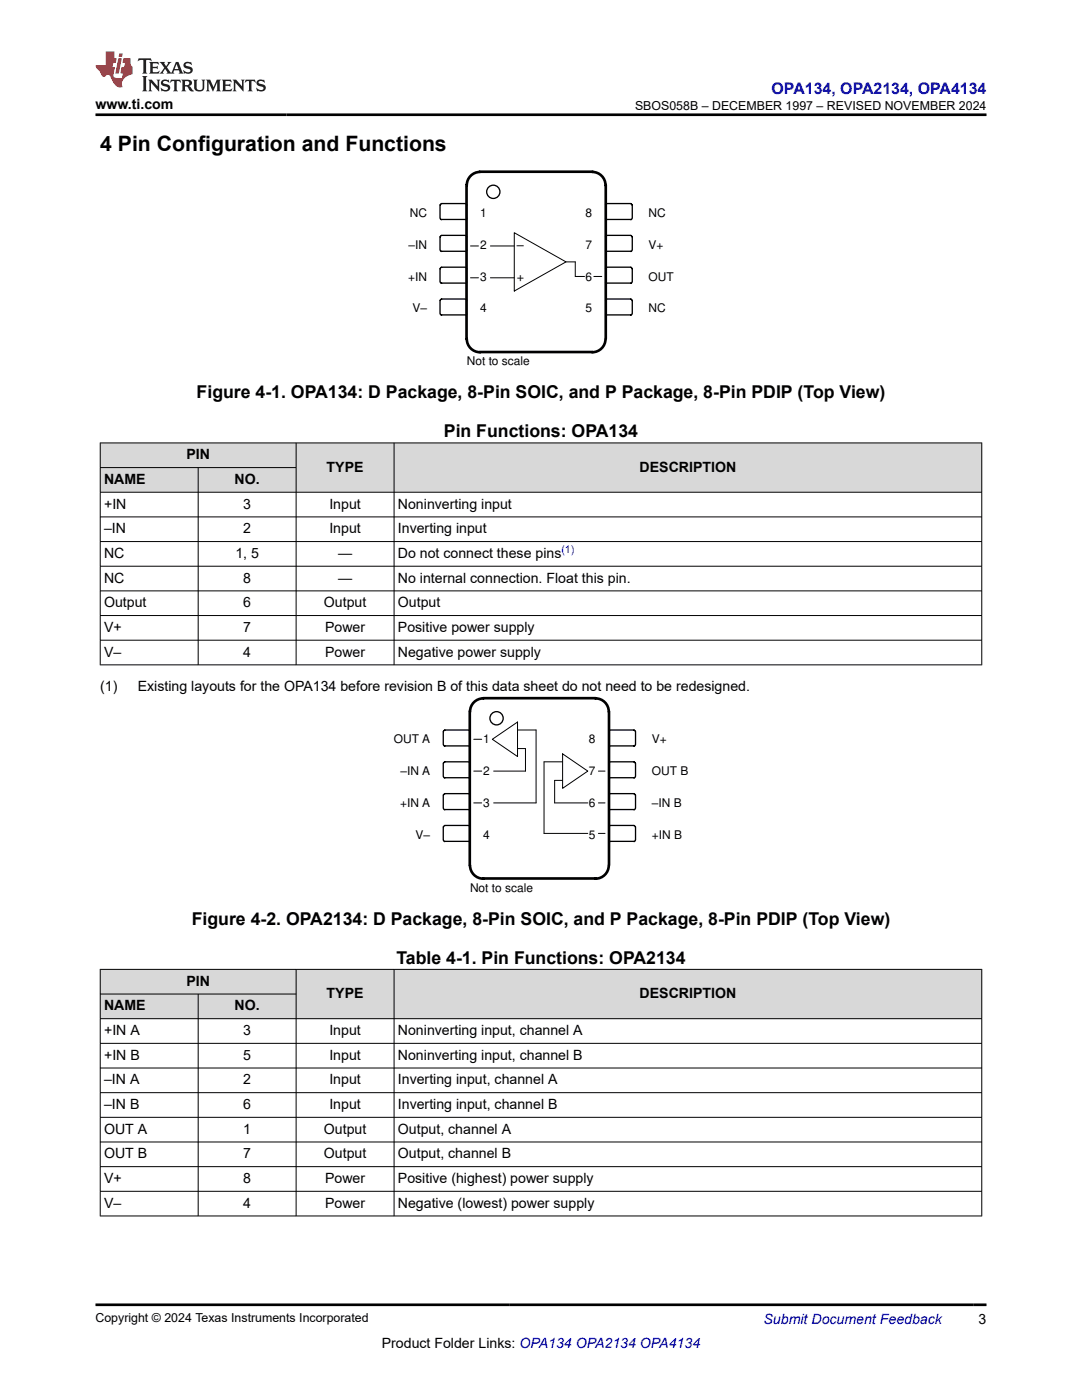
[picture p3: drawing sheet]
<svg xmlns="http://www.w3.org/2000/svg" width="216mm" height="279mm" viewBox="0 0 216 279" stroke-linecap="round" stroke-linejoin="round" font-family="sans-serif">
<path d="M93.9 55.4h1.6M93.9 49.1h1.6M97.9 55.4h4.7M97.9 49.1h4.7M102.6 46.4l10.3 5.9-10.3 5.8zM112.9 52.3h1.9v2.9h1.8M118.5 55.2h1.6" fill="none" stroke="#000" stroke-width=".2"/>
<path d="M87.9 40.8l.2-.2 4.9 .1 .1 .2v2.8l-.2 .1h-4.9l-.2-.3z" fill-rule="evenodd" fill="#fff"/>
<path d="M87.9 40.8l.2-.2 4.9 .1 .1 .2v2.8l-.2 .1h-4.9l-.2-.3z" fill="none" stroke="#000" stroke-width=".26"/>
<path d="M121 40.7l4.9-.1 .3 .3-.1 2.8-.2 .1h-4.9l-.2-.2v-2.7z" fill-rule="evenodd" fill="#fff"/>
<path d="M121 40.7l4.9-.1 .3 .3-.1 2.8-.2 .1h-4.9l-.2-.2v-2.7z" fill="none" stroke="#000" stroke-width=".26"/>
<path d="M87.9 47.1l.2-.1h4.9l.1 .3v2.8l-.2 .1h-4.9l-.2-.3z" fill-rule="evenodd" fill="#fff"/>
<path d="M87.9 47.1l.2-.1h4.9l.1 .3v2.8l-.2 .1h-4.9l-.2-.3z" fill="none" stroke="#000" stroke-width=".26"/>
<path d="M121 47h4.9l.3 .2-.1 2.9-.2 .1h-4.9l-.2-.3v-2.6z" fill-rule="evenodd" fill="#fff"/>
<path d="M121 47h4.9l.3 .2-.1 2.9-.2 .1h-4.9l-.2-.3v-2.6z" fill="none" stroke="#000" stroke-width=".26"/>
<path d="M87.9 53.5l.2-.2 4.9 .1 .1 .2v2.8l-.2 .1h-4.9l-.2-.3z" fill-rule="evenodd" fill="#fff"/>
<path d="M87.9 53.5l.2-.2 4.9 .1 .1 .2v2.8l-.2 .1h-4.9l-.2-.3z" fill="none" stroke="#000" stroke-width=".26"/>
<path d="M121 53.4l4.9-.1 .3 .3-.1 2.8-.2 .1h-4.9l-.2-.2v-2.7z" fill-rule="evenodd" fill="#fff"/>
<path d="M121 53.4l4.9-.1 .3 .3-.1 2.8-.2 .1h-4.9l-.2-.2v-2.7z" fill="none" stroke="#000" stroke-width=".26"/>
<path d="M87.9 59.8l.2-.1h4.9l.1 .3v2.8l-.2 .1h-4.9l-.2-.3z" fill-rule="evenodd" fill="#fff"/>
<path d="M87.9 59.8l.2-.1h4.9l.1 .3v2.8l-.2 .1h-4.9l-.2-.3z" fill="none" stroke="#000" stroke-width=".26"/>
<path d="M121 59.7h4.9l.3 .2-.1 2.9-.2 .1h-4.9l-.2-.3v-2.6z" fill-rule="evenodd" fill="#fff"/>
<g fill="none" stroke="#000" stroke-width=".26">
<path d="M121 59.7h4.9l.3 .2-.1 2.9-.2 .1h-4.9l-.2-.3v-2.6z"/>
<circle cx="98.4" cy="38.3" r="1.32"/>
</g>
<path d="M93.1 67.6v-30.6a2.65 2.65 0 0 1 2.7-2.7h22.4a2.65 2.65 0 0 1 2.6 2.7l.1 30.6a2.74 2.74 0 0 1-2.7 2.7h-22.4a2.65 2.65 0 0 1-2.7-2.7" fill="none" stroke="#000" stroke-width=".53"/>
<g fill="#d8d8d8">
<path d="M20 88.4h175.9v4.9h-175.9z" fill-rule="evenodd"/>
<path d="M20.1 88.5h38.9v4.8h-38.9z" fill-rule="evenodd"/>
<path d="M59.2 88.5h19.4v9.7h-19.4z" fill-rule="evenodd"/>
<path d="M78.7 88.5h117.1v9.7h-117.1z" fill-rule="evenodd"/>
<path d="M20.1 93.4h19.4v4.8h-19.4z" fill-rule="evenodd"/>
<path d="M39.6 93.4h19.4v4.8h-19.4z" fill-rule="evenodd"/>
</g>
<g fill="none" stroke="#000" stroke-width=".2">
<path d="M19.9 88.4h176.1M19.9 93.3h39.3M20 88.3v44.4M39.5 93.3v39.4M59.1 88.3v44.4M78.6 88.3v44.4M195.9 88.3v44.4M196 98.2h-176.1M19.9 103.2h176.1M19.9 108.1h176.1M19.9 113h176.1M19.9 117.9h176.1"/>
<path d="M19.9 122.8h176.1M19.9 127.8h176.1M19.9 132.7h176.1M94.5 153.9h1.6M94.5 147.5h1.6M98.2 147.5l5.1-3.4v6.9zM103.3 145.7h3.7v14.5h-8.5M103.3 149.4h1.6v4.5h-6.4M112.3 150.5l5 3.4-5 3.4zM112.3 155.7h-1.6v4.5h6.6M112.3 152h-3.7v14.3h8.7M119.4 153.9h1.3"/>
<path d="M94.5 160.2h1.6M119.4 160.2h1.3M119.4 166.3h1.3"/>
</g>
<path d="M88.5 145.9l.2-.2 5 .1 .1 .2v2.8l-.3 .1h-4.9l-.2-.3z" fill-rule="evenodd" fill="#fff"/>
<path d="M88.5 145.9l.2-.2 5 .1 .1 .2v2.8l-.3 .1h-4.9l-.2-.3z" fill="none" stroke="#000" stroke-width=".26"/>
<path d="M121.6 145.8l4.9-.1 .3 .3-.1 2.8-.2 .1h-4.9l-.1-.3v-2.6z" fill-rule="evenodd" fill="#fff"/>
<path d="M121.6 145.8l4.9-.1 .3 .3-.1 2.8-.2 .1h-4.9l-.1-.3v-2.6z" fill="none" stroke="#000" stroke-width=".26"/>
<path d="M88.5 152.2l.2-.2 5 .1 .1 .2v2.8l-.3 .2-4.9-.1-.2-.3z" fill-rule="evenodd" fill="#fff"/>
<path d="M88.5 152.2l.2-.2 5 .1 .1 .2v2.8l-.3 .2-4.9-.1-.2-.3z" fill="none" stroke="#000" stroke-width=".26"/>
<path d="M121.6 152.1l4.9-.1 .3 .3-.1 2.8-.2 .2-4.9-.1-.1-.2v-2.7z" fill-rule="evenodd" fill="#fff"/>
<path d="M121.6 152.1l4.9-.1 .3 .3-.1 2.8-.2 .2-4.9-.1-.1-.2v-2.7z" fill="none" stroke="#000" stroke-width=".26"/>
<path d="M88.5 158.6l.2-.2 5 .1 .1 .2v2.8l-.3 .1h-4.9l-.2-.3z" fill-rule="evenodd" fill="#fff"/>
<path d="M88.5 158.6l.2-.2 5 .1 .1 .2v2.8l-.3 .1h-4.9l-.2-.3z" fill="none" stroke="#000" stroke-width=".26"/>
<path d="M121.6 158.5l4.9-.1 .3 .3-.1 2.8-.2 .1h-4.9l-.1-.3v-2.6z" fill-rule="evenodd" fill="#fff"/>
<path d="M121.6 158.5l4.9-.1 .3 .3-.1 2.8-.2 .1h-4.9l-.1-.3v-2.6z" fill="none" stroke="#000" stroke-width=".26"/>
<path d="M88.5 164.9l.2-.2 5 .1 .1 .2v2.8l-.3 .2-4.9-.1-.2-.3z" fill-rule="evenodd" fill="#fff"/>
<path d="M88.5 164.9l.2-.2 5 .1 .1 .2v2.8l-.3 .2-4.9-.1-.2-.3z" fill="none" stroke="#000" stroke-width=".26"/>
<path d="M121.6 164.8l4.9-.1 .3 .3-.1 2.8-.2 .2-4.9-.1-.1-.2v-2.7z" fill-rule="evenodd" fill="#fff"/>
<g fill="none" stroke="#000" stroke-width=".26">
<path d="M121.6 164.8l4.9-.1 .3 .3-.1 2.8-.2 .2-4.9-.1-.1-.2v-2.7z"/>
<circle cx="99.1" cy="143.3" r="1.32"/>
</g>
<path d="M93.7 172.7l.1-30.7a2.65 2.65 0 0 1 2.6-2.6h22.4a2.65 2.65 0 0 1 2.7 2.6v30.7a2.74 2.74 0 0 1-2.7 2.7h-22.4a2.65 2.65 0 0 1-2.6-2.7" fill="none" stroke="#000" stroke-width=".53"/>
<g fill="#d8d8d8">
<path d="M20 193.5h175.9v4.9h-175.9z" fill-rule="evenodd"/>
<path d="M20.1 193.5h38.9v4.8h-38.9z" fill-rule="evenodd"/>
<path d="M59.2 193.5h19.4v9.7h-19.4z" fill-rule="evenodd"/>
<path d="M78.7 193.5h117.1v9.7h-117.1z" fill-rule="evenodd"/>
<path d="M20.1 198.4h19.4v4.8h-19.4z" fill-rule="evenodd"/>
<path d="M39.6 198.4h19.4v4.8h-19.4z" fill-rule="evenodd"/>
</g>
<g fill="none" stroke="#000" stroke-width=".2">
<path d="M19.9 193.5h176.1M19.9 198.4h39.3M20 193.4v49.3M39.5 198.4v44.3M59.1 193.4v49.3M78.6 193.4v49.3M195.9 193.4v49.3M19.9 203.3h176.1M19.9 208.2h176.1M19.9 213.1h176.1M19.9 218.1h176.1M19.9 223h176.1"/>
<path d="M19.9 227.9h176.1M19.9 232.8h176.1M19.9 237.8h176.1M19.9 242.7h176.1"/>
</g>
<path d="M27.7 11.6l-.2 .6 .5-.2h.6v.1v2.2l-.2 .4h1l-.2-.4v-2.2v-.1h.5l.5 .2-.1-.6zM29.8 12.4l.2 .3v1.6l-.2 .4h1.9l.1-.6a1.08 1.08 0 0 1-1.3 .2v-.7h.6l.4 .2v-.7l-.4 .2h-.6v-.5l.2-.2a1 1 0 0 1 1 .3l-.1-.5zM31.8 12.4l1 1.1-1 1.2h.9l-.2-.2 .4-.8 .5 .8-.2 .2h1.6l-.2-.2 .1-.5h1l.1 .5-.1 .2h.9l-.2-.4-.8-1.9h-.5l-1 2.1-.8-1.1 .9-1h-.8l.2 .2-.5 .6-.3-.6 .1-.2zM35.2 12.8l.4 1h-.8zM36.8 12.5a.65 .65 0 0 0-.2 .7 .65 .65 0 0 0 .6 .5l.7 .1 .1 .3a.79 .79 0 0 1-.7 .4 .79 .79 0 0 1-.7-.5l.1 .7 .2-.1a.93 .93 0 0 0 1.1 0 .93 .93 0 0 0 .4-.9 1.46 1.46 0 0 0-1.2-.6l-.1-.3a1.09 1.09 0 0 1 1.2 .2l-.2-.6-.1 .1-.6-.2zM28.4 15.2l.2 .4v2.2l-.2 .4h1l-.2-.4v-2.2l.2-.4zM29.6 15.9l.2 .4v1.5l-.2 .4h.8l-.3-.4v-1.3l1.7 1.8v-2l.2-.4h-.8l.2 .2 .1 1.1-1.2-1.3zM32.3 16a.65 .65 0 0 0-.2 .8 .65 .65 0 0 0 .7 .4l.6 .2 .1 .2a.79 .79 0 0 1-.7 .4 .79 .79 0 0 1-.7-.5l.1 .7 .2-.1a.93 .93 0 0 0 1.1 .1 .93 .93 0 0 0 .4-1 1.46 1.46 0 0 0-1.2-.5l-.1-.4a1.09 1.09 0 0 1 1.2 .2l-.2-.6-.1 .1-.6-.1zM34.1 15.9l-.1 .6a.63 .63 0 0 1 .7-.3l.1 1.6-.3 .4h1l-.2-.4v-1.6a.66 .66 0 0 1 .8 .3l-.1-.6zM36.2 15.9l.2 .4v1.5l-.2 .4h.9l-.2-.2v-.7h.5l.1 .2a.79 .79 0 0 0 1.2 .6l-1-.9a.61 .61 0 0 0 .6-.6 .61 .61 0 0 0-.5-.7zM36.9 16.2h.2a.47 .47 0 0 1 .5 .1 .47 .47 0 0 1 .1 .5l-.2 .1-.6 .1zM38.5 15.9l.2 .2a2.27 2.27 0 0 0 .4 2 1.04 1.04 0 0 0 1.7-.7v-1.3l.2-.2h-.8l.2 .4v1.1a.6 .6 0 0 1-.6 .6 .6 .6 0 0 1-.6-.6v-1.1l.3-.4zM41.1 15.9l.2 .4v1.5l-.2 .4h.7l-.2-.4v-1.4l.9 1.9 .8-1.9v1.4l-.2 .4h1l-.3-.4v-1.5l.3-.4h-.8l-.7 1.5-.7-1.5zM44.3 15.9l.2 .4v1.5l-.2 .4h1.9l.1-.6a1.09 1.09 0 0 1-1.3 .2v-.7h.6l.4 .2v-.6l-.4 .2h-.6v-.6l.2-.1a1.01 1.01 0 0 1 1 .3l-.1-.6zM46.4 15.9l.3 .4v1.5l-.3 .4h.8l-.2-.4v-1.3l1.6 1.8v-2l.2-.4h-.7l.2 .2v1.1l-1.2-1.3zM49 15.9l-.1 .6a.63 .63 0 0 1 .8-.3v1.6l-.3 .4h1l-.2-.4v-1.6a.66 .66 0 0 1 .8 .3l-.1-.6zM51.4 16a.65 .65 0 0 0-.2 .8 .65 .65 0 0 0 .6 .4l.6 .2 .2 .2a.79 .79 0 0 1-.8 .4 .79 .79 0 0 1-.6-.5l.1 .7 .2-.1a.93 .93 0 0 0 1 .1 .93 .93 0 0 0 .5-1 1.46 1.46 0 0 0-1.3-.5l-.1-.4a1.09 1.09 0 0 1 1.3 .2l-.2-.6-.2 .1-.5-.1z" fill="#231f20"/>
<path d="M21.1 10.3v2.7h-2.1l.1 .4 .9 1a.95 .95 0 0 0 .9 .9 .59 .59 0 0 1 .6-.4 .59 .59 0 0 1 .5 .3l.4 .8a1.59 1.59 0 0 0 2.1 1.4 1.61 1.61 0 0 1 1-2.3l1-.3-.1-1.5a1.59 1.59 0 0 1-.4-1.7h-1.4l-.2 .9h.5l-.1 .9h-.5l-.2 .9v.3l.4 .1-.2 .9h-.6a.73 .73 0 0 1-1.1-.7l.3-1.5h-.5l.2-.9h.5l.2-.9h-.5v-1.3zM23.6 11.6l-.6 3.1h.7l.6-3.1zM23.8 10.7l-.1 .6h.7l.1-.6z" fill="#ed1c24"/>
<path d="M19 22.9h177.8M19 260.4h177.8" fill="none" stroke="#000" stroke-width=".53"/>
<text font-size="4.2" x="20" y="30.2">4 Pin Configuration and Functions</text>
<g font-size="3.5">
<text x="39.2" y="79.5">Figure 4-1. OPA134: D Package, 8-Pin SOIC, and P Package, 8-Pin PDIP (Top View)</text>
<text x="88.6" y="87.2">Pin Functions: OPA134</text>
<text x="38.3" y="184.5">Figure 4-2. OPA2134: D Package, 8-Pin SOIC, and P Package, 8-Pin PDIP (Top View)</text>
<text x="79.1" y="192.3">Table 4-1. Pin Functions: OPA2134</text>
</g>
<text font-size="3.2" fill="#00f" x="154" y="18.7">OPA134, OPA2134, OPA4134</text>
<g font-size="2.8">
<text x="19" y="21.8">www.ti.com</text>
<text x="37.2" y="91.7">PIN</text>
<text x="65.2" y="94.1">TYPE</text>
<text x="127.6" y="94.1">DESCRIPTION</text>
<text x="20.8" y="101.5">+IN</text>
<text x="20.8" y="96.6">NAME</text>
<text x="46.8" y="96.6">NO.</text>
<text x="48.5" y="101.5">3</text>
<text x="65.7" y="101.5">Input</text>
<text x="79.4" y="101.5">Noninverting input</text>
<text x="20.8" y="106.4">–IN</text>
<text x="48.5" y="106.4">2</text>
<text x="65.7" y="106.4">Input</text>
<text x="79.4" y="106.4">Inverting input</text>
<text x="20.8" y="111.4">NC</text>
<text x="47" y="111.4">1, 5</text>
<text x="67.5" y="111.4">—</text>
<text x="79.4" y="111.4">Do not connect these pins</text>
<text x="20.8" y="116.3">NC</text>
<text x="48.5" y="116.3">8</text>
<text x="67.5" y="116.3">—</text>
<text x="79.4" y="116.3">No internal connection. Float this pin.</text>
<text x="20.8" y="121.2">Output</text>
<text x="48.5" y="121.2">6</text>
<text x="64.6" y="121.2">Output</text>
<text x="79.4" y="121.2">Output</text>
<text x="20.8" y="126.1">V+</text>
<text x="20.8" y="131">V–</text>
<text x="48.5" y="126.1">7</text>
<text x="48.5" y="131">4</text>
<text x="64.9" y="126.1">Power</text>
<text x="64.9" y="131">Power</text>
<text x="79.4" y="126.1">Positive power supply</text>
<text x="79.4" y="131">Negative power supply</text>
<text x="20" y="137.8">(1)</text>
<text x="27.5" y="137.8">Existing layouts for the OPA134 before revision B of this data sheet do not need to be redesigned.</text>
<text x="37.2" y="196.7">PIN</text>
<text x="20.8" y="201.7">NAME</text>
<text x="46.8" y="201.7">NO.</text>
<text x="65.2" y="199.2">TYPE</text>
<text x="127.6" y="199.2">DESCRIPTION</text>
<text x="20.8" y="206.6">+IN A</text>
<text x="48.5" y="206.6">3</text>
<text x="65.7" y="206.6">Input</text>
<text x="79.4" y="206.6">Noninverting input, channel A</text>
<text x="20.8" y="211.5">+IN B</text>
<text x="48.5" y="211.5">5</text>
<text x="65.7" y="211.5">Input</text>
<text x="79.4" y="211.5">Noninverting input, channel B</text>
<text x="20.8" y="216.4">–IN A</text>
<text x="20.8" y="221.3">–IN B</text>
<text x="48.5" y="216.4">2</text>
<text x="48.5" y="221.3">6</text>
<text x="65.7" y="216.4">Input</text>
<text x="65.7" y="221.3">Input</text>
<text x="79.4" y="216.4">Inverting input, channel A</text>
<text x="79.4" y="221.3">Inverting input, channel B</text>
<text x="20.8" y="226.3">OUT A</text>
<text x="48.5" y="226.3">1</text>
<text x="64.6" y="226.3">Output</text>
<text x="79.4" y="226.3">Output, channel A</text>
<text x="20.8" y="231.2">OUT B</text>
<text x="48.5" y="231.2">7</text>
<text x="64.6" y="231.2">Output</text>
<text x="79.4" y="231.2">Output, channel B</text>
<text x="20.8" y="236.1">V+</text>
<text x="48.5" y="236.1">8</text>
<text x="64.9" y="236.1">Power</text>
<text x="79.4" y="236.1">Positive (highest) power supply</text>
<text x="20.8" y="241">V–</text>
<text x="48.5" y="241">4</text>
<text x="64.9" y="241">Power</text>
<text x="79.4" y="241">Negative (lowest) power supply</text>
<text x="76.2" y="269">Product Folder Links: OPA134 OPA2134 OPA4134</text>
<text x="195.3" y="264.2">3</text>
</g>
<text font-size="2.8" fill="#00f" x="152.4" y="264.2">Submit Document Feedback</text>
<g font-size="2.5">
<text x="126.7" y="21.9">SBOS058B – DECEMBER 1997 – REVISED NOVEMBER 2024</text>
<text x="103.1" y="49.7">±</text>
<text x="103.1" y="56.1">+</text>
<text x="19" y="263.9">Copyright © 2024 Texas Instruments Incorporated</text>
</g>
<g font-size="2.4">
<text x="81.8" y="43.3">NC</text>
<text x="95.8" y="43.3">1</text>
<text x="116.9" y="43.3">8</text>
<text x="129.4" y="43.3">NC</text>
<text x="81.5" y="49.7">±IN</text>
<text x="95.8" y="49.7">2</text>
<text x="116.9" y="49.7">7</text>
<text x="129.4" y="49.7">V+</text>
<text x="81.4" y="56">+IN</text>
<text x="95.8" y="56">3</text>
<text x="116.9" y="56">6</text>
<text x="129.4" y="56">OUT</text>
<text x="82.3" y="62.4">V±</text>
<text x="95.8" y="62.4">4</text>
<text x="116.9" y="62.4">5</text>
<text x="129.4" y="62.4">NC</text>
<text x="93.1" y="72.9">Not to scale</text>
<text x="78.6" y="148.4">OUT A</text>
<text x="96.4" y="148.4">1</text>
<text x="117.5" y="148.4">8</text>
<text x="130.1" y="148.4">V+</text>
<text x="79.9" y="154.7">±IN A</text>
<text x="96.4" y="154.7">2</text>
<text x="117.5" y="154.7">7</text>
<text x="130.1" y="154.7">OUT B</text>
<text x="79.8" y="161.1">+IN A</text>
<text x="96.4" y="161.1">3</text>
<text x="117.5" y="161.1">6</text>
<text x="130.1" y="161.1">±IN B</text>
<text x="82.9" y="167.4">V±</text>
<text x="96.4" y="167.4">4</text>
<text x="117.5" y="167.4">5</text>
<text x="130.1" y="167.4">+IN B</text>
<text x="93.8" y="178">Not to scale</text>
</g>
<text font-size="2.1" fill="#00f" x="112" y="110.4">(1)</text>
</svg>
